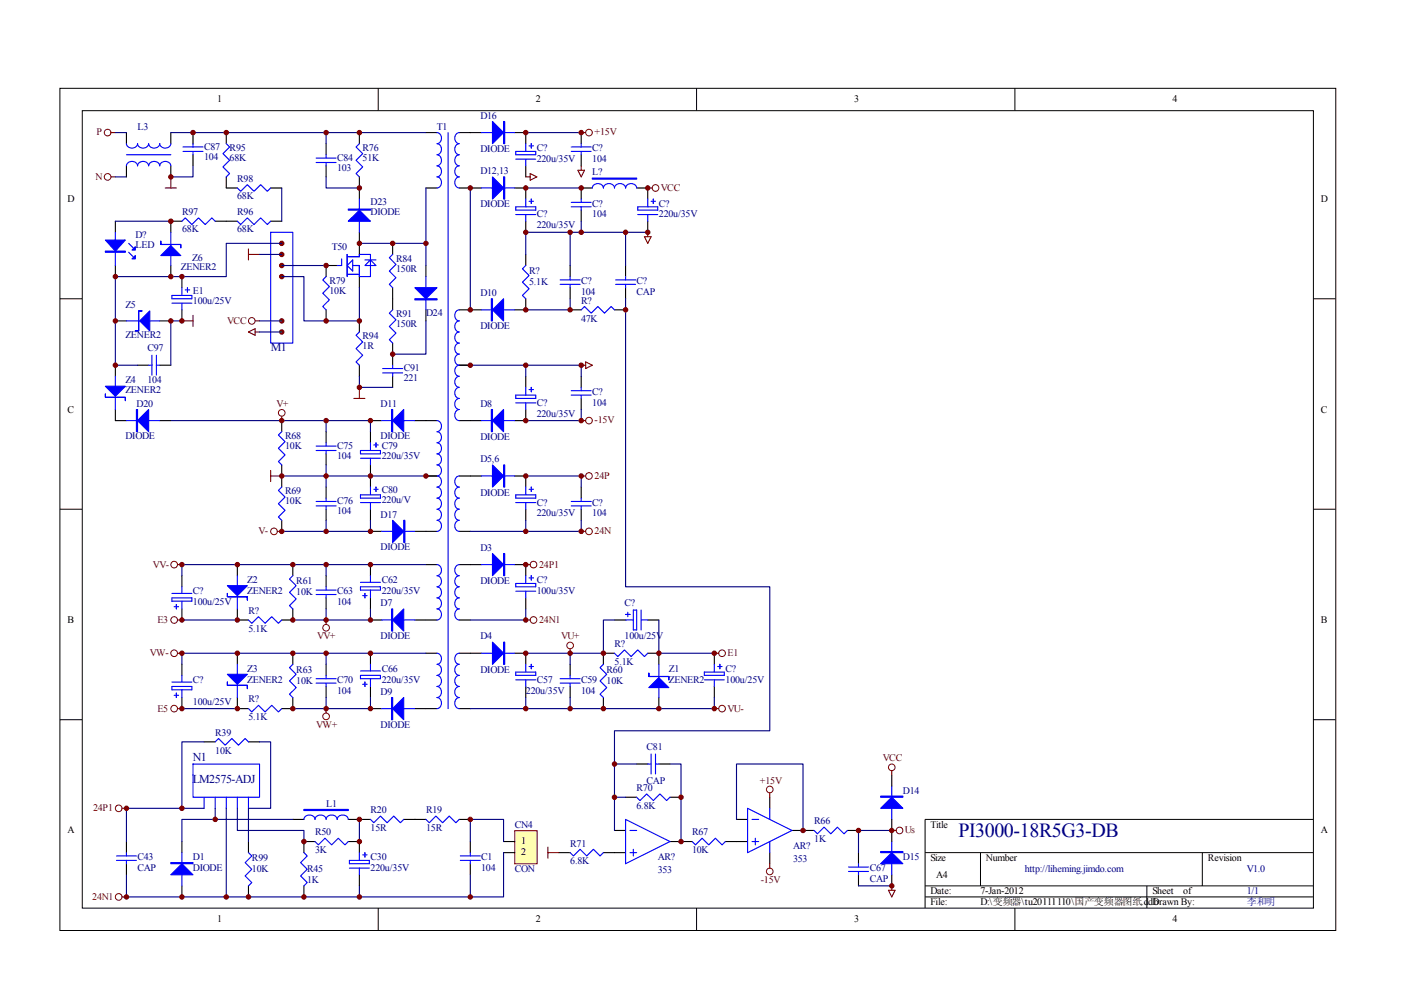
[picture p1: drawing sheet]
<svg xmlns="http://www.w3.org/2000/svg" width="297mm" height="210mm" viewBox="0 0 297 210" stroke-linecap="round" stroke-linejoin="round" font-family="sans-serif">
<g fill="none" stroke="#000" stroke-width=".21">
<path d="M12.7 18.7h270.5v178.6h-270.5zM80.2 18.7v4.7M147.7 18.7v4.7M215.2 18.7v4.7M17.4 23.5h261.1v169h-261.1zM12.7 63.3h4.7M278.4 63.3h4.7M12.7 108h4.7M278.4 108h4.7M12.7 152.6h4.7M278.4 152.6h4.7M278.4 173.7h-82.3v18.8"/>
<path d="M80.2 192.5v4.7M147.7 192.5v4.7M196.1 180.8h82.3M196.1 187.8h82.3M196.1 190.2h82.3M207.9 180.8v7M215.2 192.5v4.7M243.2 187.8v4.7M254.9 180.8v7"/>
</g>
<g fill="none" stroke="#000" stroke-width=".23">
<path d="M26.8 28.1v2.4M26.8 35.2v2.3M36.2 28.1v2.4M36.2 35.2v2.3M40.9 28.1v2.4M40.9 32.8v2.4M48 37.5v2.4h2.3M48 28.1v2.4M57.4 39.9h2.3M69.1 30.5v2.3M69.1 35.2v2.3M76.2 28.1v2.4"/>
<path d="M76.2 37.5v4.7M90.3 28.1h2.4M90.3 39.9h2.4M97.4 28.1h4.7M97.4 39.9h4.7M109.1 28.1h2.4v2.4M109.1 39.9h2.4v2.3M111.5 35.2v2.3M123.2 28.1v2.4M123.2 32.8v2.4M125.6 39.9h-2.4v2.3M135 39.9h2.3v2.3"/>
<path d="M24.5 46.9v2.4M24.5 56.3v2.3M36.2 56.3v2.3M38.6 46.9h-2.4v2.4M38.6 58.6v2.4M45.6 46.9h4.7M57.4 46.9h2.3M71.5 56.3h-2.4v2.3M76.2 49.3v4.6M76.2 58.6v2.4M83.2 51.6v2.3M90.3 56.3v2.3"/>
<path d="M111.5 46.9v2.4M111.5 53.9v2.4M120.9 56.3v2.3M123.2 44.6v2.3M132.6 56.3v2.3M137.3 46.9v2.4M24.5 77.4v2.4M24.5 68h2.3M29.2 77.4h2.3M33.9 77.4h2.3M33.9 68h2.3M38.6 65.7v2.3"/>
<path d="M69.1 65.7v2.3M76.2 68v2.4M76.2 77.4v2.4M83.2 61v4.7M83.2 72.7v4.7M83.2 79.8v2.3M90.3 65.7v2.3M97.4 77.4h2.3M97.4 65.7h4.7M111.5 63.3v2.4h-2.4M111.5 79.8v2.3M120.9 65.7h2.3"/>
<path d="M120.9 61v2.3M123.2 79.8v2.3M130.3 65.7h2.3M132.6 61v2.3M24.5 86.8v2.4h2.3M33.9 89.2h2.3M59.7 89.2v2.3M59.7 98.6v4.7M69.1 91.5v2.4M69.1 96.2v2.4M78.5 89.2h2.4M78.5 91.5v2.4"/>
<path d="M78.5 98.6v4.7M88 89.2h4.7M97.4 89.2h4.7M111.5 86.8v2.4h-2.4M123.2 84.5v2.3M50.3 119.7v2.4M59.7 110.3v2.4M62.1 119.7v2.4M69.1 103.3v2.3M69.1 108v2.3M78.5 112.7h2.4M78.5 108v2.3"/>
<path d="M78.5 119.7v2.4M88 112.7h4.7M90.3 100.9h2.4M90.3 119.7h2.4M97.4 100.9h4.7M97.4 112.7h2.3M97.4 119.7h4.7M109.1 100.9h2.4v2.4M109.1 119.7h2.4v2.4M111.5 108v2.3M123.2 103.3v2.3M123.2 108v2.3"/>
<path d="M38.6 122.1v2.3M38.6 129.1v2.4M50.3 129.1v2.4h2.4M50.3 138.5v2.4M62.1 129.1v2.4h-2.4M62.1 138.5v2.4M69.1 122.1v2.3M69.1 126.8v2.3M78.5 131.5h2.4M78.5 126.8v2.3M78.5 138.5v2.4M88 131.5h4.7"/>
<path d="M90.3 138.5h2.4M97.4 131.5h2.3M97.4 138.5h4.7M109.1 138.5h2.4v2.4M111.5 126.8v2.3M130.3 131.5h2.3M130.3 138.5h-2.4v2.4M137.3 131.5h2.4M137.3 138.5h2.4v2.4M151.4 138.5v2.4M38.6 140.9v2.3M38.6 147.9v2.3"/>
<path d="M50.3 147.9v2.3h2.4M62.1 147.9v2.3h-2.4M69.1 140.9v2.3M69.1 145.5v2.4M78.5 150.2h2.4M78.5 145.5v2.4M88 150.2h4.7M97.4 150.2h2.3M111.5 145.5v2.4M120.9 140.9v2.3M120.9 145.5v2.4M127.9 147.9v2.3"/>
<path d="M139.7 147.9v2.3M151.4 145.5v2.4M38.6 178.4v2.4M52.7 178.4v2.4M62.1 173.7h2.3M73.8 173.7h4.7M85.6 173.7h4.7M97.4 173.7h2.3M38.6 187.8v2.4M52.7 187.8v2.4"/>
</g>
<g fill="none" stroke="#00f" stroke-width=".23">
<path d="M26.8 35.2a1.21 1.21 0 0 1 1.2-1 1.21 1.21 0 0 1 1.2 1 1.2 1.2 0 0 1 1.1-1 1.2 1.2 0 0 1 1.2 1 1.21 1.21 0 0 1 1.2-1 1.21 1.21 0 0 1 1.2 1 1.2 1.2 0 0 1 1.1-1 1.2 1.2 0 0 1 1.2 1M26.8 30.5a1.21 1.21 0 0 0 1.2 .9 1.21 1.21 0 0 0 1.2-.9 1.21 1.21 0 0 0 1.1 .9 1.21 1.21 0 0 0 1.2-.9 1.21 1.21 0 0 0 1.2 .9 1.21 1.21 0 0 0 1.2-.9 1.21 1.21 0 0 0 1.1 .9 1.21 1.21 0 0 0 1.2-.9M26.8 32.8h9.4M38.8 31.2h4.2M38.8 32.1h4.2M40.9 30.5v.7M40.9 32.1v.7M48 30.5l.7 .7-1.4 1.4 1.4 1.4-1.4 1.4 1.4 1.4-.7 .7M50.3 39.9l.7 .7 1.4-1.4 1.5 1.4 1.4-1.4 1.4 1.4 .7-.7M67 33.5h4.3M67 34.5h4.3M69.1 32.8v.7"/>
<path d="M69.1 34.5v.7M76.2 30.5l-.7 .7 1.4 1.4-1.4 1.4 1.4 1.4-1.4 1.4 .7 .7M92.7 28.1a1.2 1.2 0 0 1 .9 1.2 1.2 1.2 0 0 1-.9 1.2 1.2 1.2 0 0 1 .9 1.1 1.2 1.2 0 0 1-.9 1.2 1.2 1.2 0 0 1 .9 1.2 1.2 1.2 0 0 1-.9 1.2 1.2 1.2 0 0 1 .9 1.1 1.2 1.2 0 0 1-.9 1.2 1.2 1.2 0 0 1 .9 1.2 1.2 1.2 0 0 1-.9 1.2M95 28.1v122.1M97.4 28.1a1.2 1.2 0 0 0-1 1.2 1.2 1.2 0 0 0 1 1.2 1.21 1.21 0 0 0-1 1.1 1.21 1.21 0 0 0 1 1.2 1.2 1.2 0 0 0-1 1.2 1.2 1.2 0 0 0 1 1.2 1.2 1.2 0 0 0-1 1.1 1.2 1.2 0 0 0 1 1.2 1.2 1.2 0 0 0-1 1.2 1.2 1.2 0 0 0 1 1.2M102.1 28.1h7M102.1 39.9h7M109.4 32.1h4.2v.7h-4.2zM109.4 33.7h4.2M111.5 30.5v1.6M111.5 33.7v1.5M112.2 30.9h.9"/>
<path d="M112.6 30.5v.9M121.1 31.2h4.2M121.1 32.1h4.2M123.2 30.5v.7M123.2 32.1v.7M125.6 39.9a1.21 1.21 0 0 1 1.2-1 1.21 1.21 0 0 1 1.1 1 1.2 1.2 0 0 1 1.2-1 1.2 1.2 0 0 1 1.2 1 1.21 1.21 0 0 1 1.2-1 1.21 1.21 0 0 1 1.1 1 1.2 1.2 0 0 1 1.2-1 1.2 1.2 0 0 1 1.2 1M24.5 49.3v7M27.3 53.5l.9 .9M27.3 51.6l.9 .9M36.2 49.3v7M38.6 46.9l.7-.7 1.4 1.4 1.4-1.4 1.4 1.4 1.4-1.4 .7 .7M50.3 46.9l.7 .7 1.4-1.4 1.5 1.4 1.4-1.4 1.4 1.4 .7-.7"/>
<path d="M57.4 49.3h4.7v23.4h-4.7zM69.1 58.6l-.7 .7 1.4 1.5-1.4 1.4 1.4 1.4-1.4 1.4 .7 .7M72.4 54.9v1.4h-.9M73.6 54.4h2.6v-.5h2.3v4.7h-2.3v-2.3h-1.4M73.6 53.9v4.7M73.6 58.2h2.6M73.6 56.3l1.2-1.2v2.4zM76.2 42.2v7.1M77.4 56.3l1.1-1.2 1.2 1.2zM77.4 55.1h2.3M83.2 53.9l-.7 .8 1.5 1.4-1.5 1.4 1.5 1.4-1.5 1.4 .7 .7M90.3 58.6v7.1"/>
<path d="M109.4 43.9h4.2v.7h-4.2zM109.4 45.5h4.2M111.5 56.3l-.7 .7 1.4 1.4-1.4 1.4 1.4 1.4-1.4 1.4 .7 .7M111.5 42.2v1.7M111.5 45.5v1.4M112.2 42.7h.9M112.6 42.2v.9M118.8 59.3h4.2M120.9 58.6v.7M121.1 43.9h4.2M121.1 42.9h4.2M123.2 42.2v.7"/>
<path d="M123.2 43.9v.7M130.5 59.3h4.2M132.6 58.6v.7M135.2 45.5h4.3M135.2 43.9h4.3v.7h-4.3zM137.3 42.2v1.7M137.3 45.5v1.4M138 42.7h1M138.5 42.2v.9M24.5 79.8v7M26.8 68h7.1M31.5 77.4h.7"/>
<path d="M32.2 75.3v4.2M33.2 77.4h.7M33.2 75.3v4.2M36.4 62.6h4.3v.7h-4.3zM36.4 64.3h4.3M38.6 61v1.6M38.6 64.3v1.4M39.3 61.5h.9M39.7 61v.9M76.2 70.4l-.7 .7 1.4 1.4-1.4 1.4 1.4 1.4-1.4 1.4 .7 .7M81.1 78.1h4.3M81.1 79.1h4.3"/>
<path d="M83.2 65.7l-.7 .7 1.5 1.4-1.5 1.4 1.5 1.4-1.5 1.4 .7 .7M83.2 77.4v.7M83.2 79.1v.7M97.4 65.7a1.2 1.2 0 0 0-1 1.2 1.2 1.2 0 0 0 1 1.1 1.2 1.2 0 0 0-1 1.2 1.2 1.2 0 0 0 1 1.2 1.2 1.2 0 0 0-1 1.2 1.2 1.2 0 0 0 1 1.1 1.2 1.2 0 0 0-1 1.2 1.2 1.2 0 0 0 1 1.2 1.2 1.2 0 0 0-1 1.2 1.2 1.2 0 0 0 1 1.1 1.21 1.21 0 0 0-1 1.2 1.21 1.21 0 0 0 1 1.2 1.2 1.2 0 0 0-1 1.2 1.2 1.2 0 0 0 1 1.1 1.2 1.2 0 0 0-1 1.2 1.2 1.2 0 0 0 1 1.2 1.2 1.2 0 0 0-1 1.2 1.2 1.2 0 0 0 1 1.1 1.2 1.2 0 0 0-1 1.2 1.2 1.2 0 0 0 1 1.2M102.1 65.7h7M118.8 60.3h4.2M120.9 60.3v.7M123.2 65.7l.7-.7 1.4 1.4 1.5-1.4 1.4 1.4 1.4-1.4 .7 .7M130.5 60.3h4.2M132.6 60.3v.7M26.8 89.2h7.1M59.7 91.5l-.7 .7 1.4 1.4-1.4 1.5 1.4 1.4-1.4 1.4 .7 .7"/>
<path d="M67 95.5h4.3M67 94.6h4.3M69.1 93.9v.7M69.1 95.5v.7M76.4 95.5h4.3v.7h-4.3zM76.4 97.2h4.3M78.5 93.9v1.6M78.5 97.2v1.4M79.3 94.3h.9M79.7 93.9v.9M80.9 89.2h7.1M92.7 96.2a1.2 1.2 0 0 1 .9 1.2 1.2 1.2 0 0 1-.9 1.2 1.2 1.2 0 0 1 .9 1.1 1.2 1.2 0 0 1-.9 1.2 1.2 1.2 0 0 1 .9 1.2 1.2 1.2 0 0 1-.9 1.2 1.2 1.2 0 0 1 .9 1.1 1.2 1.2 0 0 1-.9 1.2 1.2 1.2 0 0 1 .9 1.2 1.2 1.2 0 0 1-.9 1.2 1.2 1.2 0 0 1 .9 1.1 1.2 1.2 0 0 1-.9 1.2 1.2 1.2 0 0 1 .9 1.2 1.2 1.2 0 0 1-.9 1.2"/>
<path d="M92.7 89.2a1.2 1.2 0 0 1 .9 1.2 1.2 1.2 0 0 1-.9 1.1 1.2 1.2 0 0 1 .9 1.2 1.2 1.2 0 0 1-.9 1.2 1.2 1.2 0 0 1 .9 1.2 1.2 1.2 0 0 1-.9 1.1M102.1 89.2h7M109.4 83.8h4.2v.7h-4.2zM109.4 85.4h4.2M111.5 82.1v1.7M111.5 85.4v1.4M112.2 82.6h.9M112.6 82.1v1M121.1 83.8h4.2M121.1 82.8h4.2M123.2 82.1v.7M123.2 83.8v.7"/>
<path d="M59.7 103.3l-.7 .7 1.4 1.4-1.4 1.4 1.4 1.4-1.4 1.4 .7 .7M67 106.3h4.3M67 107.3h4.3M69.1 105.6v.7M69.1 107.3v.7M76.4 104.9h4.3v.7h-4.3zM76.4 106.6h4.3M78.5 103.3v1.6M78.5 106.6v1.4M79.3 103.7h.9M79.7 103.3v.9M80.9 112.7h7.1"/>
<path d="M92.7 119.7a1.2 1.2 0 0 1 .9 1.2 1.2 1.2 0 0 1-.9 1.2 1.2 1.2 0 0 1 .9 1.1 1.2 1.2 0 0 1-.9 1.2 1.2 1.2 0 0 1 .9 1.2 1.2 1.2 0 0 1-.9 1.2M97.4 100.9a1.2 1.2 0 0 0-1 1.2 1.2 1.2 0 0 0 1 1.2 1.2 1.2 0 0 0-1 1.1 1.2 1.2 0 0 0 1 1.2 1.2 1.2 0 0 0-1 1.2 1.2 1.2 0 0 0 1 1.2 1.21 1.21 0 0 0-1 1.1 1.21 1.21 0 0 0 1 1.2 1.2 1.2 0 0 0-1 1.2 1.2 1.2 0 0 0 1 1.2M97.4 119.7a1.2 1.2 0 0 0-1 1.2 1.2 1.2 0 0 0 1 1.2 1.2 1.2 0 0 0-1 1.1 1.2 1.2 0 0 0 1 1.2 1.2 1.2 0 0 0-1 1.2 1.2 1.2 0 0 0 1 1.2M102.1 100.9h7M102.1 119.7h7M109.4 106.6h4.2M109.4 104.9h4.2v.7h-4.2zM111.5 103.3v1.6M111.5 106.6v1.4M112.2 103.7h.9M112.6 103.3v.9M121.1 106.3h4.2"/>
<path d="M121.1 107.3h4.2M123.2 105.6v.7M123.2 107.3v.7M36.4 126.8h4.3v.7h-4.3zM36.4 125.8h4.3M36.9 128.6h1M37.4 128.2v.9M38.6 124.4v1.4M38.6 127.5v1.6M50.3 122.1v7M52.7 131.5l.7 .7 1.4-1.4 1.4 1.4 1.4-1.4 1.4 1.4 .7-.7M62.1 122.1l-.7 .7 1.4 1.4-1.4 1.4 1.4 1.4-1.4 1.4 .7 .7"/>
<path d="M67 125.1h4.3M67 126.1h4.3M69.1 124.4v.7M69.1 126.1v.7M76.4 124.4h4.3v.7h-4.3zM76.4 123.5h4.3M76.9 126.3h.9M77.4 125.8v1M78.5 122.1v1.4M78.5 125.1v1.7M80.9 131.5h7.1M92.7 126.8a1.2 1.2 0 0 1 .9 1.1 1.2 1.2 0 0 1-.9 1.2 1.2 1.2 0 0 1 .9 1.2 1.2 1.2 0 0 1-.9 1.2"/>
<path d="M92.7 138.5a1.21 1.21 0 0 1 .9 1.2 1.21 1.21 0 0 1-.9 1.2 1.2 1.2 0 0 1 .9 1.1 1.2 1.2 0 0 1-.9 1.2 1.2 1.2 0 0 1 .9 1.2 1.2 1.2 0 0 1-.9 1.1 1.2 1.2 0 0 1 .9 1.2 1.2 1.2 0 0 1-.9 1.2 1.2 1.2 0 0 1 .9 1.2 1.2 1.2 0 0 1-.9 1.1M97.4 126.8a1.2 1.2 0 0 0-1 1.1 1.2 1.2 0 0 0 1 1.2 1.2 1.2 0 0 0-1 1.2 1.2 1.2 0 0 0 1 1.2M97.4 138.5a1.21 1.21 0 0 0-1 1.2 1.21 1.21 0 0 0 1 1.2 1.2 1.2 0 0 0-1 1.1 1.2 1.2 0 0 0 1 1.2 1.2 1.2 0 0 0-1 1.2 1.2 1.2 0 0 0 1 1.1 1.2 1.2 0 0 0-1 1.2 1.2 1.2 0 0 0 1 1.2 1.2 1.2 0 0 0-1 1.2 1.2 1.2 0 0 0 1 1.1M102.1 138.5h7M109.4 123.7h4.2v.7h-4.2zM109.4 125.3h4.2M111.5 122.1v1.6M111.5 125.3v1.5M112.2 122.5h.9M112.6 122.1v.9M130.3 138.5l.7 .7 1.4-1.4 1.4 1.4 1.4-1.4 1.4 1.4 .7-.7M132.6 131.5h1.7"/>
<path d="M132.6 130.3h1M133.1 129.8v1M134.3 129.3h.7v4.3h-.7zM135.9 131.5h1.4M135.9 129.3v4.3M36.4 145.5h4.3v.8h-4.3zM36.4 144.6h4.3M36.9 147.4h1M37.4 147v.9M38.6 143.2v1.4M38.6 146.3v1.6M50.3 140.9v7"/>
<path d="M52.7 150.2l.7 .7 1.4-1.4 1.4 1.4 1.4-1.4 1.4 1.4 .7-.7M62.1 140.9l-.7 .7 1.4 1.4-1.4 1.4 1.4 1.4-1.4 1.4 .7 .7M67 143.9h4.3M67 144.8h4.3M69.1 143.2v.7M69.1 144.8v.7M76.4 143.2h4.3v.7h-4.3zM76.4 142.3h4.3M76.9 145.1h.9M77.4 144.6v.9M78.5 140.9v1.4M78.5 143.9v1.6"/>
<path d="M80.9 150.2h7.1M109.4 142.5h4.2v.7h-4.2zM109.4 144.1h4.2M111.5 140.9v1.6M111.5 144.1v1.4M112.2 141.3h.9M112.6 140.9v.9M118.8 143.9h4.2M118.8 144.8h4.2M120.9 143.2v.7M120.9 144.8v.7M127.9 140.9l-.7 .7 1.4 1.4-1.4 1.4 1.4 1.4-1.4 1.4 .7 .7"/>
<path d="M139.7 140.9v7M149.3 144.1h4.3M149.3 142.5h4.3v.7h-4.3zM151.4 140.9v1.6M151.4 144.1v1.4M152.2 141.3h.9M152.6 140.9v.9M40.9 162h14.1v7h-14.1zM43.3 169v2.4M45.6 169v2.4M48 169v2.4M50.3 169v2.4"/>
<path d="M52.7 169v2.4M64.4 173.7a1.21 1.21 0 0 1 1.2-.9 1.21 1.21 0 0 1 1.2 .9 1.21 1.21 0 0 1 1.2-.9 1.21 1.21 0 0 1 1.1 .9M69.1 173.7a1.21 1.21 0 0 1 1.2-.9 1.21 1.21 0 0 1 1.2 .9 1.21 1.21 0 0 1 1.2-.9 1.21 1.21 0 0 1 1.1 .9M78.5 173.7l.8 .7 1.4-1.4 1.4 1.4 1.4-1.4 1.4 1.4 .7-.7M90.3 173.7l.7 .7 1.4-1.4 1.4 1.4 1.4-1.4 1.5 1.4 .7-.7M38.6 180.8v7M52.7 180.8l.7 .7-1.4 1.4 1.4 1.4-1.4 1.4 1.4 1.4-.7 .7"/>
</g>
<g fill="none" stroke="#800000" stroke-width=".21">
<circle cx="22.8" cy="37.5" r=".7"/>
<circle cx="22.8" cy="28.1" r=".7"/>
<circle cx="124.9" cy="28.1" r=".7"/>
<circle cx="139" cy="39.9" r=".71"/>
<circle cx="53.4" cy="68" r=".71"/>
<circle cx="59.7" cy="87.5" r=".7"/>
<circle cx="124.9" cy="89.2" r=".7"/>
<circle cx="36.9" cy="119.7" r=".71"/>
<circle cx="58.1" cy="112.7" r=".71"/>
<circle cx="113.1" cy="119.7" r=".7"/>
<circle cx="124.9" cy="112.7" r=".71"/>
<circle cx="124.9" cy="100.9" r=".7"/>
<circle cx="36.9" cy="138.5" r=".71"/>
<circle cx="36.9" cy="131.5" r=".71"/>
<circle cx="69.1" cy="133.1" r=".71"/>
<circle cx="113.1" cy="131.5" r=".7"/>
<circle cx="120.9" cy="136.9" r=".71"/>
<circle cx="153.1" cy="138.5" r=".71"/>
<circle cx="36.9" cy="150.2" r=".71"/>
<circle cx="69.1" cy="151.9" r=".71"/>
<circle cx="153.1" cy="150.2" r=".71"/>
<circle cx="25.2" cy="171.4" r=".71"/>
<circle cx="25.2" cy="190.2" r=".71"/>
</g>
<g fill="none" stroke="#800000" stroke-width=".23">
<path d="M23.5 28.1h1M23.5 37.5h1M35 39.9h2.4M36.2 37.5v2.4M111.5 37.5h.9M112.4 36.8l1.4 .7-1.4 .7zM122.5 36.1h1.4l-.7 1.4zM123.2 28.1h1M123.2 35.2v.9M137.3 39.9h1M52.7 52.8v2.3M52.7 53.9h2.3"/>
<path d="M136.6 50.2h1.4l-.7 1.4zM137.3 49.3v.9M38.6 68h2.3M40.9 66.9v2.3M52.7 70.4l1.4-.7v1.4zM54.1 68h.9M54.1 70.4h.9M123.2 77.4h1M124.2 76.7l1.4 .7-1.4 .7zM57.4 99.7v2.4M59.7 88.2v1M75 84.5h2.4"/>
<path d="M76.2 82.1v2.4M123.2 89.2h1M37.6 119.7h1M57.4 100.9h2.3M58.8 112.7h.9M111.5 119.7h.9M123.2 100.9h1M123.2 112.7h1M37.6 138.5h1M37.6 131.5h1M69.1 131.5v.9M111.5 131.5h.9"/>
<path d="M120.9 137.6v.9M151.4 138.5h1M37.6 150.2h1M69.1 150.2v1M151.4 150.2h1M25.9 171.4h.9M25.9 190.2h.9"/>
</g>
<g fill="none" stroke="#000080" stroke-width=".23">
<path d="M24.5 28.1h2.3M24.5 37.5h2.3M36.2 28.1h54.1M40.9 35.2v2.3h-4.7M59.7 39.9v7M69.1 37.5v2.4h7.1M69.1 28.1v2.4M90.3 39.9v16.4M99.7 39.9v25.8M111.5 28.1h11.7M111.5 39.9h11.7M24.5 46.9h11.7"/>
<path d="M55 53.9h4.7M59.7 58.6h4.7v9.4h11.8v-7M59.7 51.6h-11.7v7h-23.5v18.8h4.7M59.7 56.3h9.4M76.2 51.6h14.1M120.9 49.3v7M123.2 46.9v2.4M132.6 49.3v7M137.3 49.3h-25.8v4.6M38.6 68h-2.4v9.4M55 68h4.7M55 70.4h4.7"/>
<path d="M76.2 79.8v2.3h7M90.3 68v7.1h-7.1M99.7 77.4h23.5v2.4M111.5 77.4v2.4M120.9 63.3v2.4h-9.4M132.6 63.3v2.4M36.2 89.2h42.3v2.3M69.1 89.2v2.3M69.1 98.6v4.7M123.2 86.8v2.4h-11.7M59.7 100.9h30.6M69.1 110.3v2.4"/>
<path d="M69.1 119.7v2.4M78.5 110.3v2.4h-18.8M90.3 119.7h-51.7v2.4M111.5 100.9h11.7v2.4M111.5 110.3v2.4M123.2 110.3v2.4h-23.5M38.6 131.5h11.7M69.1 129.1v2.4M69.1 138.5v2.4M78.5 129.1v2.4h-16.4M90.3 138.5h-51.7v2.4M111.5 129.1v2.4h-11.8"/>
<path d="M120.9 138.5v2.4M130.3 131.5h-2.4v7h-16.4M139.7 131.5v7h11.7M38.6 150.2h11.7M69.1 147.9v2.3M78.5 147.9v2.3h-16.4M111.5 147.9v2.3M120.9 147.9v2.3M151.4 147.9v2.3h-51.7M38.6 171.4h4.7"/>
</g>
<g fill="#800000" stroke="#800000" stroke-width=".21">
<circle cx="36.2" cy="37.5" r=".47"/>
<circle cx="76.2" cy="39.9" r=".47"/>
<circle cx="59.7" cy="51.6" r=".47"/>
<circle cx="59.7" cy="53.9" r=".47"/>
<circle cx="59.7" cy="56.3" r=".47"/>
<circle cx="59.7" cy="58.6" r=".47"/>
<circle cx="59.7" cy="68" r=".47"/>
<circle cx="59.7" cy="70.4" r=".47"/>
<circle cx="69.1" cy="56.3" r=".47"/>
<circle cx="76.2" cy="68" r=".47"/>
<circle cx="69.1" cy="68" r=".47"/>
<circle cx="36.2" cy="46.9" r=".47"/>
<circle cx="36.2" cy="58.6" r=".47"/>
<circle cx="83.2" cy="75.1" r=".47"/>
<circle cx="76.2" cy="82.1" r=".47"/>
<circle cx="76.2" cy="51.6" r=".47"/>
<circle cx="83.2" cy="51.6" r=".47"/>
<circle cx="90.3" cy="51.6" r=".47"/>
<circle cx="76.2" cy="28.1" r=".47"/>
<circle cx="48" cy="28.1" r=".47"/>
<circle cx="40.9" cy="28.1" r=".47"/>
<circle cx="69.1" cy="28.1" r=".47"/>
<circle cx="38.6" cy="58.6" r=".47"/>
<circle cx="24.5" cy="58.6" r=".47"/>
<circle cx="24.5" cy="68" r=".47"/>
<circle cx="24.5" cy="77.4" r=".47"/>
<circle cx="36.2" cy="68" r=".47"/>
<circle cx="38.6" cy="68" r=".47"/>
<circle cx="59.7" cy="89.2" r=".47"/>
<circle cx="90.3" cy="100.9" r=".47"/>
<circle cx="59.7" cy="100.9" r=".47"/>
<circle cx="78.5" cy="100.9" r=".47"/>
<circle cx="78.5" cy="112.7" r=".47"/>
<circle cx="59.7" cy="112.7" r=".47"/>
<circle cx="69.1" cy="112.7" r=".47"/>
<circle cx="69.1" cy="89.2" r=".47"/>
<circle cx="78.5" cy="89.2" r=".47"/>
<circle cx="69.1" cy="100.9" r=".47"/>
<circle cx="99.7" cy="39.9" r=".47"/>
<circle cx="99.7" cy="65.7" r=".47"/>
<circle cx="137.3" cy="39.9" r=".47"/>
<circle cx="111.5" cy="39.9" r=".47"/>
<circle cx="123.2" cy="39.9" r=".47"/>
<circle cx="123.2" cy="49.3" r=".47"/>
<circle cx="111.5" cy="89.2" r=".47"/>
<circle cx="137.3" cy="49.3" r=".47"/>
<circle cx="111.5" cy="49.3" r=".47"/>
<circle cx="120.9" cy="49.2" r=".47"/>
<circle cx="132.6" cy="49.2" r=".47"/>
<circle cx="120.9" cy="65.7" r=".47"/>
<circle cx="111.5" cy="65.7" r=".47"/>
<circle cx="111.5" cy="28.1" r=".47"/>
<circle cx="123.2" cy="28.1" r=".47"/>
<circle cx="111.5" cy="119.7" r=".47"/>
<circle cx="111.5" cy="131.5" r=".47"/>
<circle cx="111.5" cy="100.9" r=".47"/>
<circle cx="111.5" cy="112.7" r=".47"/>
<circle cx="123.2" cy="100.9" r=".47"/>
<circle cx="123.2" cy="112.7" r=".47"/>
<circle cx="151.4" cy="150.2" r=".47"/>
<circle cx="127.9" cy="150.2" r=".47"/>
<circle cx="139.7" cy="150.2" r=".47"/>
<circle cx="111.5" cy="138.5" r=".47"/>
<circle cx="120.9" cy="150.2" r=".47"/>
<circle cx="111.5" cy="150.2" r=".47"/>
<circle cx="127.9" cy="138.5" r=".47"/>
<circle cx="139.7" cy="138.5" r=".47"/>
<circle cx="151.4" cy="138.5" r=".47"/>
<circle cx="62.1" cy="150.2" r=".47"/>
<circle cx="50.3" cy="150.2" r=".47"/>
<circle cx="38.6" cy="138.5" r=".47"/>
<circle cx="78.5" cy="138.5" r=".47"/>
<circle cx="62.1" cy="138.5" r=".47"/>
<circle cx="50.3" cy="138.5" r=".47"/>
<circle cx="78.5" cy="131.5" r=".47"/>
<circle cx="62.1" cy="131.5" r=".47"/>
<circle cx="50.3" cy="131.5" r=".47"/>
<circle cx="38.6" cy="119.7" r=".47"/>
<circle cx="78.5" cy="119.7" r=".47"/>
<circle cx="62.1" cy="119.7" r=".47"/>
<circle cx="50.3" cy="119.7" r=".47"/>
<circle cx="78.5" cy="150.2" r=".47"/>
<circle cx="69.1" cy="138.5" r=".47"/>
<circle cx="69.1" cy="119.7" r=".47"/>
<circle cx="38.6" cy="150.2" r=".47"/>
<circle cx="38.6" cy="131.5" r=".47"/>
<circle cx="120.9" cy="138.5" r=".47"/>
<circle cx="69.1" cy="131.5" r=".47"/>
<circle cx="69.1" cy="150.2" r=".47"/>
<circle cx="99.7" cy="77.4" r=".47"/>
<circle cx="123.2" cy="77.4" r=".47"/>
<circle cx="111.5" cy="77.4" r=".47"/>
<circle cx="123.2" cy="89.2" r=".47"/>
</g>
<g fill="#00f" stroke="#00f" stroke-width=".23">
<path d="M73.8 46.9l2.4-2.3 2.3 2.3z"/>
<path d="M22.3 50.9h4.3l-2.1 2.3z"/>
<path d="M28 54.9l.7-.7v.7z"/>
<path d="M28 53l.7-.7v.7z"/>
<path d="M34.1 54.2l2.1-2.1 2.1 2.1z"/>
<path d="M88 61h4.7l-2.4 2.3z"/>
<path d="M85.6 86.8v4.7l-2.4-2.3z"/>
<path d="M83.2 110.3l2.4 2.4-2.4 2.3z"/>
<path d="M31.5 86.8v4.7l-2.3-2.3z"/>
<path d="M22.3 81.9h4.3l-2.1 2.1z"/>
<path d="M29.6 68l2.1-2.1v4.3z"/>
<path d="M104.4 25.8l2.4 2.3-2.4 2.4z"/>
<path d="M104.4 37.5l2.4 2.4-2.4 2.3z"/>
<path d="M104.4 65.7l2.4-2.4v4.7z"/>
<path d="M106.8 86.8v4.7l-2.4-2.3z"/>
<path d="M104.4 98.6l2.4 2.3-2.4 2.4z"/>
<path d="M104.4 117.4l2.4 2.3-2.4 2.4z"/>
<path d="M104.4 136.2l2.4 2.3-2.4 2.4z"/>
<path d="M83.2 131.5l2.4-2.4v4.7z"/>
<path d="M85.6 147.9v4.7l-2.4-2.4z"/>
<path d="M137.6 145.8l2.1-2.1 2.1 2.1z"/>
<path d="M48.2 124.2h4.2l-2.1 2.1z"/>
<path d="M48.2 143h4.2l-2.1 2.1z"/>
<path d="M38.6 183.1l2.3 2.4h-4.7z"/>
<path d="M73.8 44.3h4.7v.3h-4.7z" fill-rule="evenodd"/>
<path d="M22.3 53.2h4.3v.3h-4.3z" fill-rule="evenodd"/>
<path d="M34.1 51.1v.7h4.2v.7v-.7h-4.2z" fill-rule="evenodd"/>
<path d="M88 63.3h4.7v.3h-4.7z" fill-rule="evenodd"/>
<path d="M83 86.8h.2v4.7h-.2z" fill-rule="evenodd"/>
<path d="M85.6 110.3h.2v4.7h-.2z" fill-rule="evenodd"/>
<path d="M28.9 86.8h.3v4.7h-.3z" fill-rule="evenodd"/>
<path d="M22.3 83.5v.7h4.3v.8v-.8h-4.3z" fill-rule="evenodd"/>
<path d="M29.4 65.9h.7h-.7v4.3h-.7h.7z" fill-rule="evenodd"/>
<path d="M106.8 25.8h.2v4.7h-.2z" fill-rule="evenodd"/>
<path d="M106.8 37.5h.2v4.7h-.2z" fill-rule="evenodd"/>
<path d="M104.2 63.3h.2v4.7h-.2z" fill-rule="evenodd"/>
<path d="M104.2 86.8h.2v4.7h-.2z" fill-rule="evenodd"/>
<path d="M106.8 98.6h.2v4.7h-.2z" fill-rule="evenodd"/>
<path d="M106.8 117.4h.2v4.7h-.2z" fill-rule="evenodd"/>
<path d="M106.8 136.2h.2v4.7h-.2z" fill-rule="evenodd"/>
<path d="M83 129.1h.2v4.7h-.2z" fill-rule="evenodd"/>
<path d="M83 147.9h.2v4.7h-.2z" fill-rule="evenodd"/>
<path d="M125.6 37.7h9.4v.3h-9.4z" fill-rule="evenodd"/>
<path d="M137.6 142.7v.7h4.2v.7v-.7h-4.2z" fill-rule="evenodd"/>
<path d="M48.2 125.8v.7h4.2v.7v-.7h-4.2z" fill-rule="evenodd"/>
<path d="M48.2 144.6v.7h4.2v.7v-.7h-4.2z" fill-rule="evenodd"/>
<path d="M36.2 182.9h4.7v.2h-4.7z" fill-rule="evenodd"/>
<path d="M64.4 171.6h9.4v.3h-9.4z" fill-rule="evenodd"/>
</g>
<path d="M109.2 176.2h4.7v6.9h-4.7z" fill="#ffffb0"/>
<g fill="none" stroke="#800000" stroke-width=".21">
<path d="M109.1 176.1h4.8v7h-4.8z"/>
<circle cx="163.2" cy="167.4" r=".71"/>
<circle cx="189.1" cy="162.7" r=".71"/>
<circle cx="190.7" cy="176.1" r=".71"/>
<circle cx="163.2" cy="184.8" r=".71"/>
</g>
<g fill="none" stroke="#000" stroke-width=".23">
<path d="M43.3 157.3h2.3M52.7 157.3h2.3M26.8 178.4v2.4M66.8 178.4h-2.4v2.4M73.8 178.4h2.4v2.4M99.7 178.4v2.4M106.8 178.4h2.3M130.3 176.1h2.3M132.6 169h2.4M135 162h2.3M139.7 162h2.3M142 178.4h4.7"/>
<path d="M142 169h2.4M153.8 178.4h4.7M156.2 173.7h2.3M163.2 169v2.4M167.9 176.1h4.7M179.7 176.1h2.3M189.1 164.3v2.4M189.1 173.7v4.7M26.8 183.1v2.4M64.4 187.8v2.4M76.2 185.5v2.3M99.7 183.1v2.4"/>
<path d="M106.8 180.8h2.3M118.5 180.8h2.4M127.9 180.8h4.7M163.2 180.8v2.3M182 180.8v2.3M182 185.5v2.3M189.1 185.5v2.3"/>
</g>
<g fill="none" stroke="#00f" stroke-width=".23">
<path d="M45.6 157.3l.7-.7 1.4 1.4 1.4-1.4 1.5 1.4 1.4-1.4 .7 .7M138 159.9v4.2M139 159.9v4.2M66.8 178.4l.7 .7 1.4-1.4 1.4 1.4 1.4-1.4 1.4 1.4 .7-.7M132.6 173.7l9.4 4.7-9.4 4.7zM133.6 176.1h1.4M135 169l.7 .7 1.4-1.4 1.4 1.4 1.4-1.4 1.4 1.4 .7-.7M137.3 162h.7M139 162h.7M146.7 178.4l.7 .7 1.5-1.4 1.4 1.4 1.4-1.4 1.4 1.4 .7-.7M158.5 171.4l9.4 4.7-9.4 4.7zM159.4 173.7h1.5"/>
<path d="M159.4 178.4h1.5M160.1 177.7v1.4M163.2 171.4v2.3M163.2 178.4v2.4M172.6 176.1l.7 .7 1.4-1.4 1.4 1.4 1.5-1.4 1.4 1.4 .7-.7M189.1 166.7v7M189.1 178.4v7.1M24.7 181.5h4.2M24.7 182.4h4.2M26.8 180.8v.7M26.8 182.4v.7M64.4 180.8l.7 .7-1.4 1.4 1.4 1.4-1.4 1.4 1.4 1.4-.7 .7"/>
<path d="M74.1 182.4h4.2v.7h-4.2zM74.1 184.1h4.2M76.2 180.8v1.6M76.2 184.1v1.4M76.9 181.2h.9M77.4 180.8v.9M97.6 181.5h4.2M97.6 182.4h4.2M99.7 180.8v.7M99.7 182.4v.7M120.9 180.8l.7 .7 1.4-1.4 1.4 1.4 1.4-1.4 1.4 1.4 .7-.7M133.6 180.8h1.4"/>
<path d="M134.3 180.1v1.4M179.9 183.8h4.2M179.9 184.8h4.2M182 183.1v.7M182 184.8v.7"/>
</g>
<g fill="none" stroke="#000080" stroke-width=".23">
<path d="M132.6 65.7v58.7h30.6v30.5h-32.9v7.1M43.3 157.3h-4.7v14.1h-11.8v7M55 157.3h2.4v14.1h-4.7v7M45.6 171.4v2.3h16.5M45.6 173.7h-7v4.7M48 171.4v18.8M50.3 171.4v4.7h14.1v2.3M76.2 173.7v4.7M99.7 178.4v-4.7h7.1v4.7M130.3 169h2.3M135 162h-4.7v14.1M142 162h2.4v16.4"/>
<path d="M156.2 173.7v-11.7h14.1v14.1M189.1 176.1h-7.1v4.7M76.2 187.8v2.4M99.7 185.5v4.7M106.8 180.8v9.4h-80v-4.7M182 187.8h7.1"/>
</g>
<g fill="#800000" stroke="#800000" stroke-width=".21">
<circle cx="52.7" cy="190.2" r=".47"/>
<circle cx="76.2" cy="173.7" r=".47"/>
<circle cx="99.7" cy="173.7" r=".47"/>
<circle cx="64.4" cy="178.4" r=".47"/>
<circle cx="76.2" cy="178.4" r=".47"/>
<circle cx="64.4" cy="190.2" r=".47"/>
<circle cx="76.2" cy="190.2" r=".47"/>
<circle cx="99.7" cy="190.2" r=".47"/>
<circle cx="45.6" cy="173.7" r=".47"/>
<circle cx="48" cy="190.2" r=".47"/>
<circle cx="26.8" cy="190.2" r=".47"/>
<circle cx="38.6" cy="190.2" r=".47"/>
<circle cx="26.8" cy="171.4" r=".47"/>
<circle cx="38.6" cy="171.4" r=".47"/>
<circle cx="144.4" cy="178.4" r=".47"/>
<circle cx="144.4" cy="169" r=".47"/>
<circle cx="130.3" cy="169" r=".47"/>
<circle cx="170.3" cy="176.1" r=".47"/>
<circle cx="132.6" cy="65.7" r=".47"/>
<circle cx="130.3" cy="162" r=".47"/>
<circle cx="189.1" cy="187.8" r=".47"/>
<circle cx="182" cy="176.1" r=".47"/>
<circle cx="189.1" cy="176.1" r=".47"/>
</g>
<g fill="#00f" stroke="#00f" stroke-width=".23">
<path d="M186.7 183.1l2.4-2.3 2.3 2.3z"/>
<path d="M186.7 171.4l2.4-2.4 2.3 2.4z"/>
<path d="M186.7 180.5h4.7v.3h-4.7z" fill-rule="evenodd"/>
<path d="M186.7 168.8h4.7v.2h-4.7z" fill-rule="evenodd"/>
</g>
<path d="M116.2 179.6v2.4M163.2 168.1v.9M189.1 176.1h.9M189.1 163.4v.9M116.2 180.8h2.3M163.2 183.1v1M188.4 188.8h1.4l-.7 1.4zM189.1 187.8v1" fill="none" stroke="#800000" stroke-width=".23"/>
<text font-size="4.2" fill="#000080" x="203.2" y="177.4">PI3000-18R5G3-DB</text>
<g font-size="2.5" fill="#000080">
<text x="57.4" y="74.4">M1</text>
<text x="40.9" y="161.4">N1</text>
<text x="40.9" y="166">LM2575-ADJ</text>
</g>
<g font-size="2.1">
<text x="46.1" y="21.7">1</text>
<text x="113.6" y="21.7">2</text>
<text x="181.1" y="21.7">3</text>
<text x="248.6" y="21.7">4</text>
<text x="14.3" y="42.8">D</text>
<text x="280.1" y="42.8">D</text>
<text x="14.3" y="87.5">C</text>
<text x="280.1" y="87.5">C</text>
<text x="14.3" y="132.1">B</text>
<text x="280.1" y="132.1">B</text>
<text x="14.3" y="176.7">A</text>
<text x="110.5" y="179">1</text>
<text x="197.3" y="175.5">Title</text>
<text x="280.1" y="176.7">A</text>
<text x="110.5" y="181.4">2</text>
<text x="197.3" y="182.6">Size</text>
<text x="209" y="182.6">Number</text>
<text x="256.1" y="182.6">Revision</text>
<text x="197.3" y="189.6">Date:</text>
<text x="197.3" y="192">File:</text>
<text x="198.5" y="186.1">A4</text>
<text x="207.9" y="189.6">7-Jan-2012</text>
<text x="207.9" y="192">D:\变频器\tu20111110\国产变频器图纸.ddb</text>
<text x="244.3" y="189.6">Sheet</text>
<text x="244.3" y="192">Drawn By:</text>
<text x="250.9" y="189.6">of</text>
<text x="46.1" y="195.5">1</text>
<text x="113.6" y="195.5">2</text>
<text x="181.1" y="195.5">3</text>
<text x="248.6" y="195.5">4</text>
</g>
<g font-size="2.1" fill="#800000">
<text x="20.5" y="28.7">P</text>
<text x="126.1" y="28.7">+15V</text>
<text x="20.2" y="38.1">N</text>
<text x="140.1" y="40.5">VCC</text>
<text x="48.2" y="68.7">VCC</text>
<text x="58.6" y="86.3">V+</text>
<text x="126.1" y="89.8">-15V</text>
<text x="126.1" y="101.5">24P</text>
<text x="54.8" y="113.3">V-</text>
<text x="126.1" y="113.3">24N</text>
<text x="32.4" y="120.3">VV-</text>
<text x="114.3" y="120.3">24P1</text>
<text x="33.4" y="132.1">E3</text>
<text x="67.2" y="135.6">VV+</text>
<text x="114.3" y="132.1">24N1</text>
<text x="119" y="135.6">VU+</text>
<text x="31.7" y="139.1">VW-</text>
<text x="154.3" y="139.1">E1</text>
<text x="33.4" y="150.9">E5</text>
<text x="67.1" y="154.4">VW+</text>
<text x="154.3" y="150.9">VU-</text>
<text x="187.2" y="161.4">VCC</text>
<text x="161.1" y="166.1">+15V</text>
<text x="19.7" y="172">24P1</text>
<text x="191.9" y="176.7">Us</text>
<text x="19.6" y="190.8">24N1</text>
<text x="161.3" y="187.3">-15V</text>
</g>
<g font-size="2.1" fill="#000080">
<text x="29.1" y="27.5">L3</text>
<text x="92.6" y="27.5">T1</text>
<text x="101.9" y="25.2">D16</text>
<text x="43.3" y="31.8">C87</text>
<text x="43.3" y="33.9">104</text>
<text x="48.7" y="32">R95</text>
<text x="48.7" y="34.1">68K</text>
<text x="71.5" y="34.1">C84</text>
<text x="76.9" y="32">R76</text>
<text x="76.9" y="34.1">51K</text>
<text x="101.9" y="32.3">DIODE</text>
<text x="113.8" y="32">C?</text>
<text x="113.8" y="34.4">220u/35V</text>
<text x="125.6" y="32">C?</text>
<text x="125.6" y="34.4">104</text>
<text x="50.3" y="38.6">R98</text>
<text x="71.5" y="36.3">103</text>
<text x="101.9" y="36.9">D12,13</text>
<text x="125.6" y="37.2">L?</text>
<text x="38.6" y="45.6">R97</text>
<text x="50.3" y="42.1">68K</text>
<text x="50.3" y="45.6">R96</text>
<text x="78.6" y="43.5">D23</text>
<text x="78.6" y="45.6">DIODE</text>
<text x="101.9" y="44">DIODE</text>
<text x="113.8" y="46.1">C?</text>
<text x="125.6" y="43.8">C?</text>
<text x="125.6" y="46.1">104</text>
<text x="139.7" y="43.8">C?</text>
<text x="139.7" y="46.1">220u/35V</text>
<text x="28.7" y="50.6">D?</text>
<text x="28.7" y="52.7">LED</text>
<text x="38.6" y="49.1">68K</text>
<text x="50.3" y="49.1">68K</text>
<text x="70.4" y="52.9">T50</text>
<text x="113.8" y="48.4">220u/35V</text>
<text x="38.4" y="57.3">ZENER2</text>
<text x="40.7" y="55.3">Z6</text>
<text x="84" y="55.5">R84</text>
<text x="84" y="57.6">150R</text>
<text x="112.2" y="58.1">R?</text>
<text x="26.6" y="65.4">Z5</text>
<text x="40.9" y="62.3">E1</text>
<text x="40.9" y="64.4">100u/25V</text>
<text x="69.8" y="60.2">R79</text>
<text x="69.8" y="62.3">10K</text>
<text x="101.9" y="62.8">D10</text>
<text x="112.2" y="60.5">5.1K</text>
<text x="123.2" y="64.4">R?</text>
<text x="123.2" y="60.2">C?</text>
<text x="123.2" y="62.5">104</text>
<text x="135" y="60.2">C?</text>
<text x="135" y="62.5">CAP</text>
<text x="26.6" y="71.7">ZENER2</text>
<text x="76.9" y="71.9">R94</text>
<text x="84" y="67.2">R91</text>
<text x="84" y="69.4">150R</text>
<text x="90.3" y="67">D24</text>
<text x="101.9" y="69.8">DIODE</text>
<text x="123.2" y="68.2">47K</text>
<text x="31.2" y="74.5">C97</text>
<text x="76.9" y="74">1R</text>
<text x="26.6" y="81.1">Z4</text>
<text x="26.6" y="83.2">ZENER2</text>
<text x="31.2" y="81.3">104</text>
<text x="85.6" y="78.8">C91</text>
<text x="85.6" y="80.9">221</text>
<text x="125.6" y="83.7">C?</text>
<text x="29" y="86.3">D20</text>
<text x="80.7" y="86.3">D11</text>
<text x="101.9" y="86.3">D8</text>
<text x="113.8" y="86">C?</text>
<text x="113.8" y="88.4">220u/35V</text>
<text x="125.6" y="86">104</text>
<text x="26.6" y="93.1">DIODE</text>
<text x="60.5" y="93.1">R68</text>
<text x="60.5" y="95.2">10K</text>
<text x="71.5" y="95.2">C75</text>
<text x="80.7" y="93.1">DIODE</text>
<text x="80.9" y="95.2">C79</text>
<text x="101.9" y="93.3">DIODE</text>
<text x="71.5" y="97.3">104</text>
<text x="80.9" y="97.3">220u/35V</text>
<text x="101.9" y="98">D5,6</text>
<text x="60.5" y="104.8">R69</text>
<text x="60.5" y="106.9">10K</text>
<text x="71.5" y="106.9">C76</text>
<text x="80.9" y="104.6">C80</text>
<text x="80.9" y="106.7">220u/V</text>
<text x="101.9" y="105.1">DIODE</text>
<text x="113.8" y="107.2">C?</text>
<text x="125.6" y="107.2">C?</text>
<text x="71.5" y="109.1">104</text>
<text x="80.7" y="109.7">D17</text>
<text x="113.8" y="109.5">220u/35V</text>
<text x="125.6" y="109.5">104</text>
<text x="80.7" y="116.6">DIODE</text>
<text x="101.9" y="116.8">D3</text>
<text x="40.9" y="125.9">C?</text>
<text x="52.4" y="123.6">Z2</text>
<text x="52.4" y="125.9">ZENER2</text>
<text x="62.8" y="123.9">R61</text>
<text x="71.5" y="125.9">C63</text>
<text x="80.9" y="123.6">C62</text>
<text x="80.9" y="125.9">220u/35V</text>
<text x="101.9" y="123.9">DIODE</text>
<text x="113.8" y="123.6">C?</text>
<text x="113.8" y="125.9">100u/35V</text>
<text x="40.9" y="128.3">100u/25V</text>
<text x="52.7" y="130.1">R?</text>
<text x="62.8" y="126.2">10K</text>
<text x="71.5" y="128.3">104</text>
<text x="80.7" y="128.5">D7</text>
<text x="132.4" y="128.5">C?</text>
<text x="52.7" y="134">5.1K</text>
<text x="80.7" y="135.6">DIODE</text>
<text x="101.9" y="135.6">D4</text>
<text x="130.3" y="137.3">R?</text>
<text x="132.4" y="135.6">100u/25V</text>
<text x="52.4" y="142.4">Z3</text>
<text x="62.8" y="142.6">R63</text>
<text x="80.9" y="142.4">C66</text>
<text x="101.9" y="142.6">DIODE</text>
<text x="128.6" y="142.6">R60</text>
<text x="130.3" y="141">5.1K</text>
<text x="141.8" y="142.4">Z1</text>
<text x="153.8" y="142.4">C?</text>
<text x="40.9" y="144.7">C?</text>
<text x="40.9" y="149.5">100u/25V</text>
<text x="52.4" y="144.7">ZENER2</text>
<text x="52.7" y="148.9">R?</text>
<text x="62.8" y="145">10K</text>
<text x="71.5" y="144.7">C70</text>
<text x="71.5" y="147.1">104</text>
<text x="80.7" y="147.3">D9</text>
<text x="80.9" y="144.7">220u/35V</text>
<text x="111.5" y="147.1">220u/35V</text>
<text x="113.8" y="144.7">C57</text>
<text x="123.2" y="144.7">C59</text>
<text x="123.2" y="147.1">104</text>
<text x="128.6" y="145">10K</text>
<text x="141.8" y="144.7">ZENER2</text>
<text x="153.8" y="144.7">100u/25V</text>
<text x="52.7" y="152.8">5.1K</text>
<text x="80.7" y="154.4">DIODE</text>
<text x="45.6" y="156.1">R39</text>
<text x="45.6" y="159.8">10K</text>
<text x="137.1" y="159.1">C81</text>
<text x="135" y="167.7">R70</text>
<text x="137.1" y="166.1">CAP</text>
<text x="69.2" y="171">L1</text>
<text x="78.6" y="172.5">R20</text>
<text x="90.3" y="172.5">R19</text>
<text x="135" y="171.5">6.8K</text>
<text x="191.4" y="168.2">D14</text>
<text x="66.8" y="177.1">R50</text>
<text x="78.6" y="176.2">15R</text>
<text x="90.3" y="176.2">15R</text>
<text x="109.1" y="175.5">CN4</text>
<text x="120.9" y="179.5">R71</text>
<text x="146.7" y="177.1">R67</text>
<text x="172.6" y="174.8">R66</text>
<text x="172.6" y="178.6">1K</text>
<text x="29.1" y="182.3">C43</text>
<text x="29.1" y="184.7">CAP</text>
<text x="40.9" y="182.3">D1</text>
<text x="40.9" y="184.7">DIODE</text>
<text x="53.4" y="182.6">R99</text>
<text x="53.4" y="184.9">10K</text>
<text x="65.1" y="184.9">R45</text>
<text x="66.8" y="180.9">3K</text>
<text x="78.6" y="182.3">C30</text>
<text x="78.6" y="184.7">220u/35V</text>
<text x="102" y="182.3">C1</text>
<text x="102" y="184.7">104</text>
<text x="109.1" y="184.9">CON</text>
<text x="120.9" y="183.2">6.8K</text>
<text x="139.4" y="182.3">AR?</text>
<text x="139.4" y="185.2">353</text>
<text x="146.7" y="180.9">10K</text>
<text x="168.1" y="180">AR?</text>
<text x="168.1" y="182.8">353</text>
<text x="184.4" y="184.7">C67</text>
<text x="191.4" y="182.3">D15</text>
<text x="217.3" y="184.9">http://liheming.jimdo.com</text>
<text x="264.3" y="184.9">V1.0</text>
<text x="65.1" y="187.3">1K</text>
<text x="184.4" y="187">CAP</text>
<text x="264.3" y="192">李和明</text>
<text x="264.3" y="189.6">1/1</text>
</g>
</svg>
